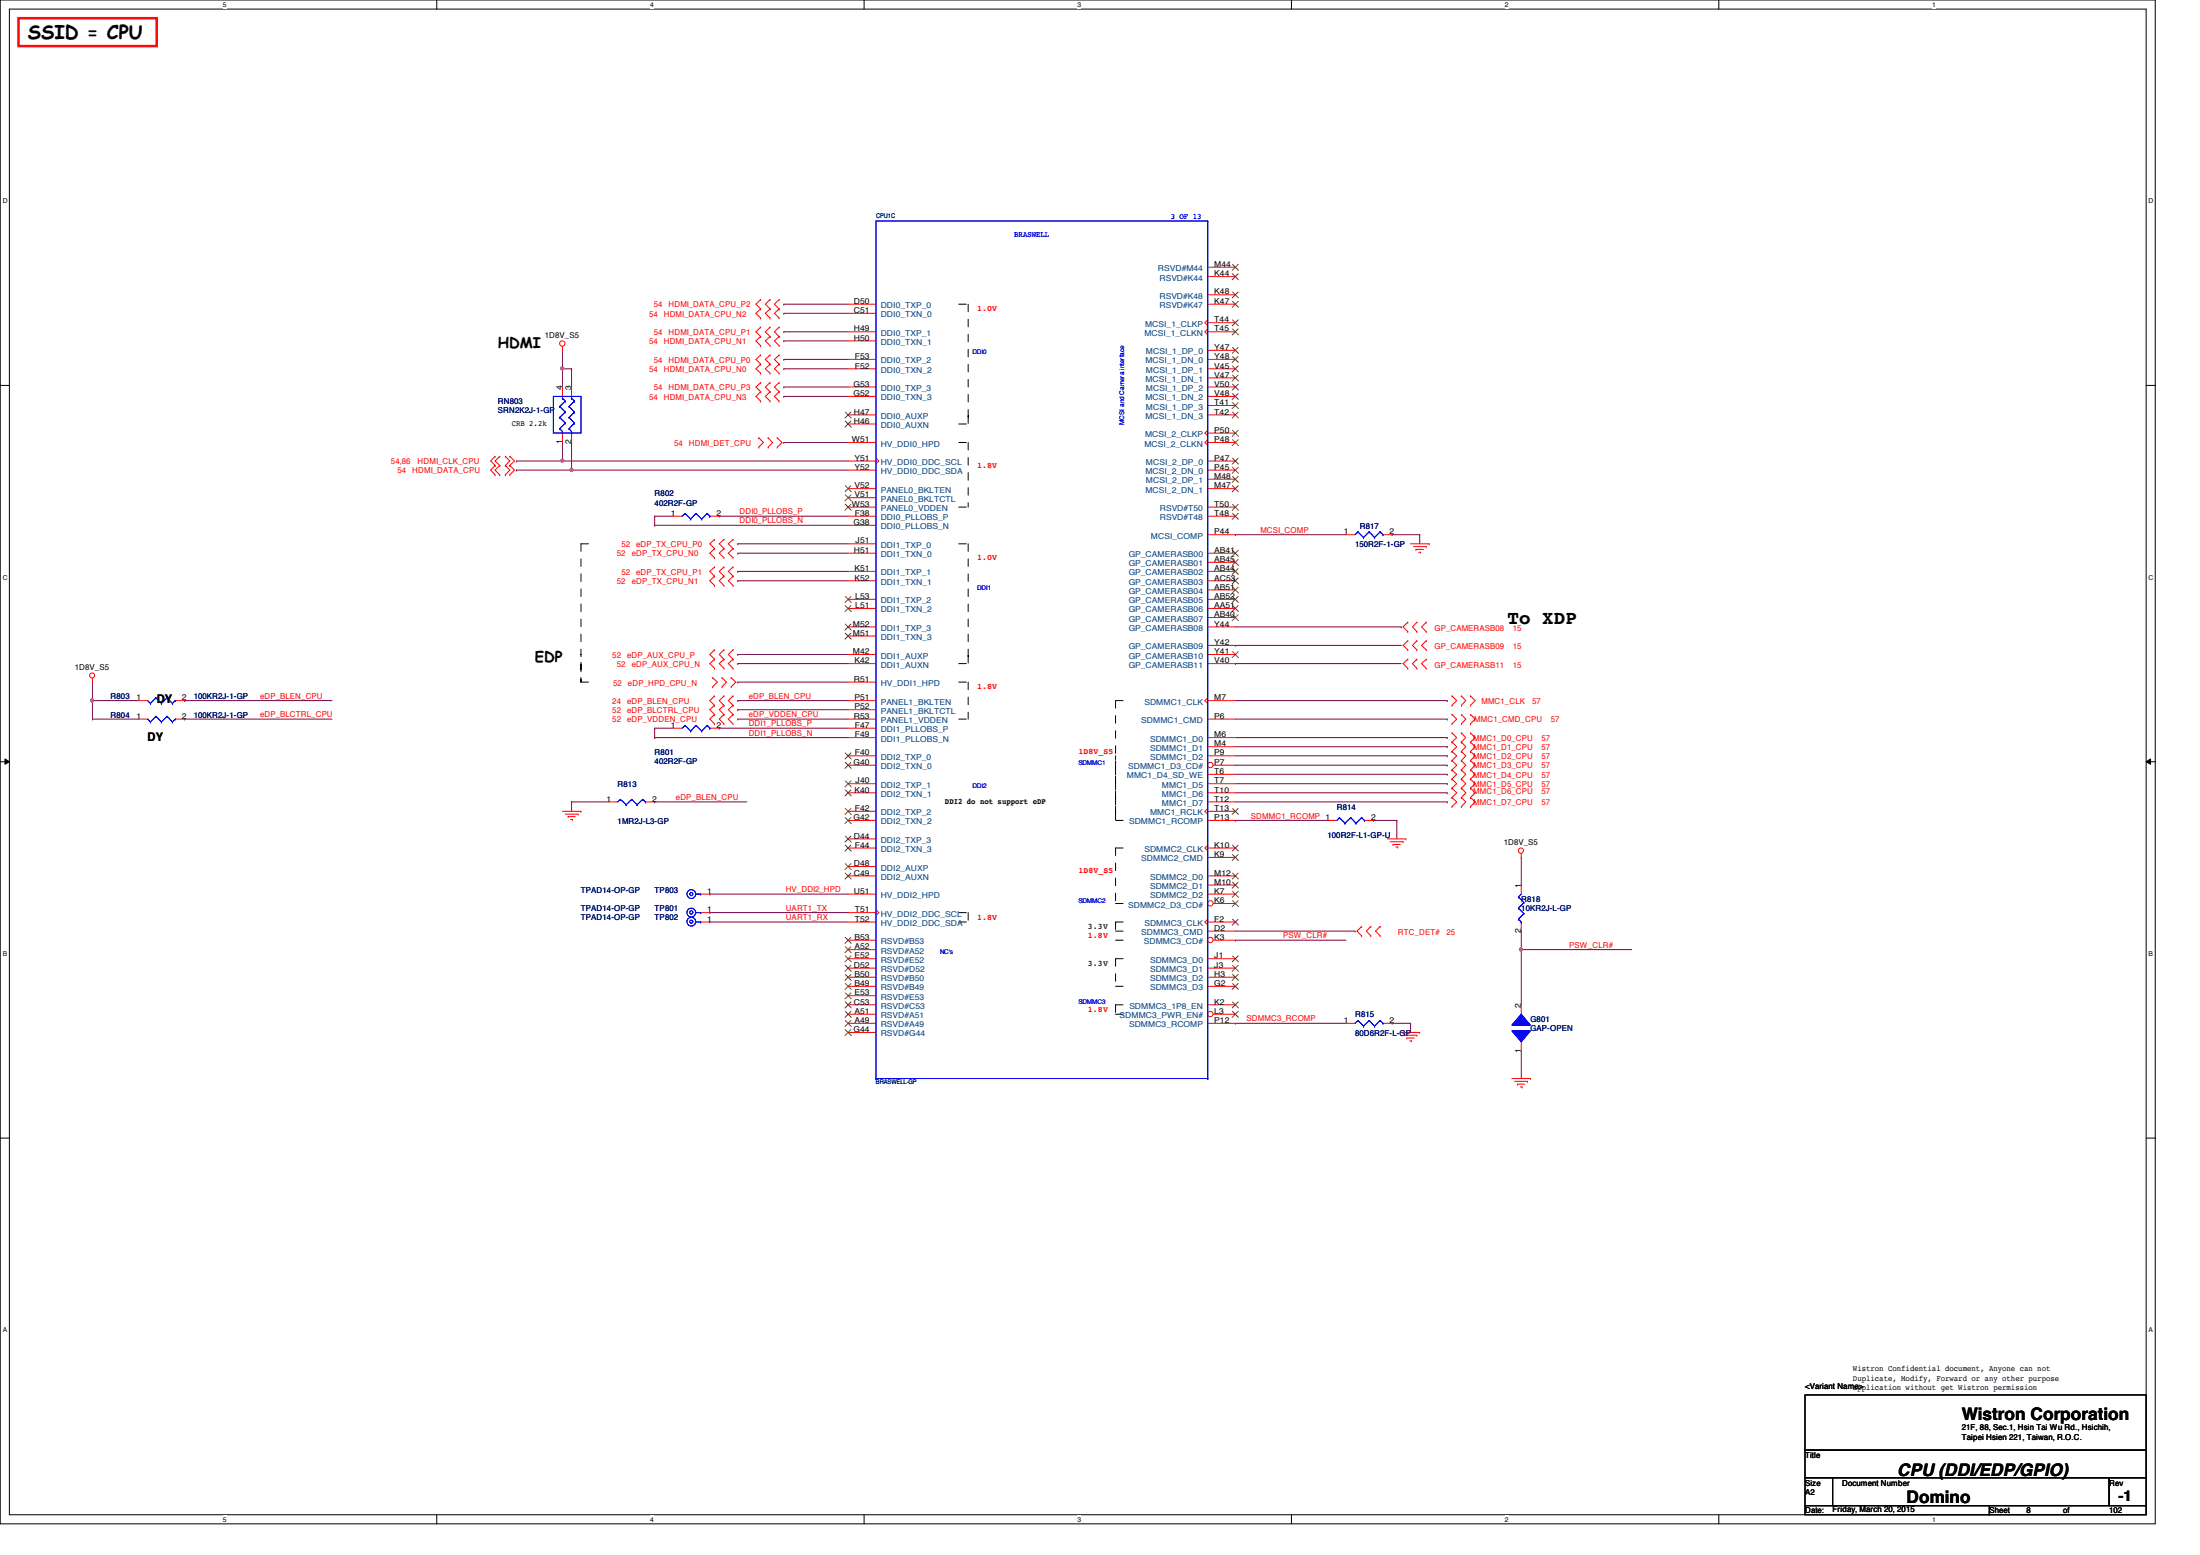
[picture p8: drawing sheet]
<svg xmlns="http://www.w3.org/2000/svg" width="297mm" height="210mm" viewBox="0 0 297 210" stroke-linecap="round" stroke-linejoin="round" font-family="sans-serif">
<path d="M0 0h291v205.7h-291zM1.3 1.2h288.5v203.3h-288.5z" fill="none" stroke="#000" stroke-width=".14"/>
<g fill="#fff">
<path d="M30.1 .1h.5v1h-.5z"/>
<path d="M30.1 204.6h.5v1h-.5z"/>
</g>
<path d="M59 0v1.2M59 204.5v1.2" fill="none" stroke="#000" stroke-width=".14"/>
<g fill="#fff">
<path d="M87.8 .1h.5v1h-.5z"/>
<path d="M87.8 204.6h.5v1h-.5z"/>
</g>
<path d="M116.7 0v1.2M116.7 204.5v1.2" fill="none" stroke="#000" stroke-width=".14"/>
<g fill="#fff">
<path d="M145.5 .1h.5v1h-.5z"/>
<path d="M145.5 204.6h.5v1h-.5z"/>
</g>
<path d="M174.4 0v1.2M174.4 204.5v1.2" fill="none" stroke="#000" stroke-width=".14"/>
<g fill="#fff">
<path d="M203.2 .1h.5v1h-.5z"/>
<path d="M203.2 204.6h.5v1h-.5z"/>
</g>
<path d="M232.1 0v1.2M232.1 204.5v1.2" fill="none" stroke="#000" stroke-width=".14"/>
<g fill="#fff">
<path d="M260.9 .1h.5v1h-.5z"/>
<path d="M260.9 204.6h.5v1h-.5z"/>
<path d="M.4 26.6h.6v1h-.6z"/>
<path d="M290.1 26.6h.6v1h-.6z"/>
<path d="M.4 77.4h.6v1h-.6z"/>
<path d="M290.1 77.4h.6v1h-.6z"/>
</g>
<path d="M0 52h1.3M289.8 52h1.2" fill="none" stroke="#000" stroke-width=".14"/>
<g fill="#fff">
<path d="M.4 128.2h.6v1h-.6z"/>
<path d="M290.1 128.2h.6v1h-.6z"/>
</g>
<path d="M0 102.8h1.3M.7 102.4l.6 .4-.6 .4zM289.8 102.8h1.2M289.8 102.8l.6-.4v.8z" fill="none" stroke="#000" stroke-width=".14"/>
<path d="M.7 102.4l.6 .4-.6 .4zM289.8 102.8l.6-.4v.8z" fill="#000"/>
<g fill="#fff">
<path d="M.4 179h.5v1h-.5z"/>
<path d="M290.1 179h.6v1h-.6z"/>
</g>
<path d="M0 153.6h1.3M289.8 153.6h1.2" fill="none" stroke="#000" stroke-width=".14"/>
<path d="M75.9 49.8h1.3M75.9 49.8h.1M75.9 49.8v2.4M105.8 44.8h.1M105.8 46h.1M105.8 59.7h.1M105.8 44.8h8.7M105.8 46h8.7M105.8 59.7h8.7" fill="none" stroke="#800040" stroke-width=".14"/>
<path d="M75.7 49.6h.4l.1 .1-.1 .2-.2 .1-.2-.1z" fill-rule="evenodd" fill="#f0f"/>
<path d="M75.7 49.6h.4l.1 .1-.1 .2-.2 .1-.2-.1z" fill="none" stroke="#f0f" stroke-width=".14"/>
<path d="M77.2 49.8h.1M77.2 49.8v2.4M77.2 63.5h37.3M77.2 63.5h.1" fill="none" stroke="#800040" stroke-width=".14"/>
<path d="M77 63.3h.3l.1 .1-.1 .2-.1 .1-.2-.1z" fill-rule="evenodd" fill="#f0f"/>
<path d="M77 63.3h.3l.1 .1-.1 .2-.1 .1-.2-.1z" fill="none" stroke="#f0f" stroke-width=".14"/>
<path d="M75.9 62.2h38.6M75.9 62.2h.1" fill="none" stroke="#800040" stroke-width=".14"/>
<path d="M75.7 62h.4l.1 .2-.1 .1-.2 .1-.2-.1z" fill-rule="evenodd" fill="#f0f"/>
<path d="M75.7 62h.4l.1 .2-.1 .1-.2 .1-.2-.1z" fill="none" stroke="#f0f" stroke-width=".14"/>
<g fill="none" stroke="#800040" stroke-width=".14">
<path d="M75.9 47.3h.1M75.9 59.7h.1M75.9 47.3v2.5M75.9 59.7v2.5h-6.2M77.2 59.7h.1M77.2 59.7v3.8h-7.5M105.8 48.5h.1M105.8 49.8h.1M105.8 41.1h.1M105.8 42.3h.1M105.8 52.2h.1M105.8 53.5h.1"/>
<path d="M105.8 48.5h8.7M105.8 49.8h8.7M105.8 41.1h8.7M105.8 42.3h8.7M105.8 52.2h8.7M105.8 53.5h8.7M69.7 62.2h.1M69.7 63.5h.1M88.4 69.7h2.5M88.4 69.7h.1M88.4 70.9h.1M88.4 69.7v1.2"/>
<path d="M88.4 70.9h26.1M97.1 69.7h.1M97.1 69.7h17.4M99.6 73.4h.1M99.6 74.7h.1M99.6 73.4h14.9M99.6 74.7h14.9M166.8 72.2h.1M166.8 72.2h14.9M188 72.2h3.7M188 72.2h.1M191.7 72.2h.1"/>
<path d="M191.7 72.2v1.2M12.5 94.6h6.2M12.5 94.6h.1M88.4 98.3h2.5M88.4 98.3h.1M88.4 99.6h.1M88.4 98.3v1.3M88.4 99.6h26.1M97.1 98.3h.1M97.1 98.3h17.4M99.6 92.1h.1M99.6 94.6h.1"/>
<path d="M99.6 97.1h.1M99.6 88.3h.1M99.6 89.6h.1M99.6 95.8h.1M99.6 92.1h14.9M99.6 94.6h14.9M99.6 97.1h14.9M99.6 88.3h14.9M99.6 89.6h14.9M99.6 95.8h14.9M77.2 108.2h.1M77.2 108.2v1.3"/>
<path d="M77.2 108.2h5M88.4 108.2h12.4M88.4 108.2h.1M166.8 110.7h12.4M166.8 110.7h.1M185.5 110.7h.1M185.5 110.7h3.1M188.6 110.7h.1M188.6 110.7v2.5M95.8 123.2h.1M95.8 124.5h.1M95.8 120.7h.1"/>
<path d="M95.8 123.2h18.7M95.8 124.5h18.7M95.8 120.7h18.7"/>
</g>
<path d="M12.3 94.4h.3l.1 .1-.1 .2-.2 .1-.1-.1z" fill-rule="evenodd" fill="#f0f"/>
<path d="M12.3 94.4h.3l.1 .1-.1 .2-.2 .1-.1-.1z" fill="none" stroke="#f0f" stroke-width=".14"/>
<g fill="none" stroke="#800040" stroke-width=".14">
<path d="M99.6 78.4h.1M99.6 77.1h.1M99.6 78.4h14.9M99.6 77.1h14.9M12.5 97.1h6.2M12.5 97.1h.1M12.5 92.1h.1M12.5 94.6h.1M12.5 92.1v5M24.9 94.6h.1M24.9 97.1h.1M24.9 94.6h19.9"/>
<path d="M24.9 97.1h19.9M166.8 87.1h.1M166.8 89.6h.1M166.8 94.6h28.6M166.8 97.1h28.6M166.8 99.6h28.6M166.8 84.6h22.4M166.8 87.1h22.4M166.8 89.6h22.4M189.2 84.6h.1M195.4 97.1h.1M195.4 99.6h.1"/>
<path d="M195.4 94.6h.1M166.8 100.8h28.6M166.8 102h28.6M166.8 103.3h28.6M166.8 104.5h28.6M166.8 105.8h28.6M166.8 107h28.6M166.8 108.2h28.6M195.4 100.8h.1M195.4 102h.1M195.4 103.3h.1M195.4 104.5h.1"/>
<path d="M195.4 105.8h.1M195.4 107h.1M195.4 108.2h.1M166.8 138.1h.1M166.8 138.1h14.9M188 138.1h2.5M188 138.1h.1M190.5 138.1h.1M190.5 138.1v1.3M205.4 128.2h14.9M205.4 128.2h.1M205.4 128.2v7.4"/>
</g>
<path d="M205.2 128h.3l.1 .1-.1 .2-.1 .1-.2-.1z" fill-rule="evenodd" fill="#f0f"/>
<path d="M205.2 128h.3l.1 .1-.1 .2-.1 .1-.2-.1z" fill="none" stroke="#f0f" stroke-width=".14"/>
<path d="M205.4 119.5h.1M205.4 115.7v3.8M166.8 126.9h.1M166.8 125.7h16.2M166.8 126.9h14.9M183 125.7h.1M205.4 128.2h.1M205.4 125.7v2.5M205.4 141.9h.1M205.4 141.9v3.7" fill="none" stroke="#800040" stroke-width=".14"/>
<g fill="none" stroke="#f00" stroke-width=".14">
<path d="M75.9 47.3h.1M75.9 46.8v.5M102.4 59.1h.1M102.4 59.1l.7 .6-.7 .7M102.7 45.4h.1M102.7 44.2h.1M102.7 46.7h.1M102.7 49.1h.1M102.7 47.9h.1M102.7 50.4h.1M102.7 41.7h.1M102.7 40.4h.1"/>
<path d="M102.7 42.9h.1M102.7 52.9h.1M102.7 51.6h.1M102.7 54.1h.1M102.7 41.7l-.6 .6 .6 .6M102.7 44.2l-.6 .6 .6 .6M102.7 45.4l-.6 .6 .6 .7M102.7 47.9l-.6 .6 .6 .6M102.7 49.1l-.6 .7 .6 .6M102.7 40.4l-.6 .7 .6 .6M102.7 51.6l-.6 .6 .6 .7M102.7 52.9l-.6 .6 .6 .6"/>
<path d="M103.7 59.1l.6 .6-.6 .7M103.7 59.1h.1M104 44.2l-.7 .6 .7 .6M104 45.4l-.7 .6 .7 .7M104 47.9l-.7 .6 .7 .6M104 49.1l-.7 .7 .7 .6M104 40.4l-.7 .7 .7 .6M104 41.7l-.7 .6 .7 .6M104 51.6l-.7 .6 .7 .7M104 52.9l-.7 .6 .7 .6M104 44.2h.1M104 45.4h.1"/>
<path d="M104 46.7h.1M104 47.9h.1M104 49.1h.1M104 50.4h.1M104 40.4h.1M104 41.7h.1M104 42.9h.1M104 51.6h.1M104 52.9h.1M104 54.1h.1M104.9 59.1l.7 .6-.7 .7M104.9 59.1h.1"/>
<path d="M105.2 45.4l-.6 .6 .6 .7M105.2 44.2l-.6 .6 .6 .6M105.2 47.9l-.6 .6 .6 .6M105.2 49.1l-.6 .7 .6 .6M105.2 41.7l-.6 .6 .6 .6M105.2 40.4l-.6 .7 .6 .6M105.2 51.6l-.6 .6 .6 .7M105.2 52.9l-.6 .6 .6 .6M105.2 45.4h.1M105.2 44.2h.1M105.2 46.7h.1M105.2 49.1h.1"/>
<path d="M105.2 47.9h.1M105.2 50.4h.1M105.2 41.7h.1M105.2 40.4h.1M105.2 42.9h.1M105.2 52.9h.1M105.2 51.6h.1M105.2 54.1h.1M66.8 64.1h.1M66.8 62.8h.1M66.8 61.6h.1M66.8 62.8l-.6 .7 .6 .6"/>
<path d="M66.8 61.6l-.6 .6 .6 .6M67.5 62.8l-.7 .7 .7 .6M67.5 61.6l-.7 .6 .7 .6M67.5 62.8h.1M67.5 64.1h.1M67.5 61.6h.1M68.2 62.8l.6 .7-.6 .6M68.2 61.6l.6 .6-.6 .6M68.2 64.1h.1M68.2 62.8h.1M68.2 61.6h.1M68.8 64.1h.1"/>
<path d="M68.8 62.8h.1M68.8 61.6h.1M68.8 62.8l.7 .7-.7 .6M68.8 61.6l.7 .6-.7 .6M96.5 74l-.7 .7 .7 .6M96.5 72.8l-.7 .6 .7 .6M96.5 76.5l-.7 .6 .7 .7M96.5 77.8l-.7 .6 .7 .6M96.5 75.3h.1M96.5 74h.1M96.5 72.8h.1M96.5 79h.1"/>
<path d="M96.5 77.8h.1M96.5 76.5h.1M97.7 74h.1M97.7 75.3h.1M97.7 72.8h.1M97.7 77.8h.1M97.7 79h.1M97.7 76.5h.1M97.7 74l-.6 .7 .6 .6M97.7 72.8l-.6 .6 .6 .6M97.7 77.8l-.6 .6 .6 .6M97.7 76.5l-.6 .6 .6 .7"/>
<path d="M99 75.3h.1M99 74h.1M99 72.8h.1M99 79h.1M99 77.8h.1M99 76.5h.1M99 74l-.7 .7 .7 .6M99 72.8l-.7 .6 .7 .6M99 77.8l-.7 .6 .7 .6M99 76.5l-.7 .6 .7 .7M102.4 60.4h.1M103.7 60.4h.1"/>
<path d="M104.9 60.4h.1M181.7 72.2h1.3M186.7 72.2h1.3M190.5 73.4h2.5M190.8 73.8h1.8M191.2 74.2h.1M191.2 74.2h1M191.6 74.5h.2M191.8 74.5h.1M192.6 73.8h.1M193 73.4h.1M12.5 92.1h.1"/>
<path d="M12.5 91.6v.5M18.7 97.1h1.2M23.7 97.1h1.2M96.2 91.5l.7 .6-.7 .6M96.2 92.7h.1M96.2 91.5h.1M96.5 89l-.7 .6 .7 .6M96.5 87.7l-.7 .6 .7 .7M96.5 96.4l-.7 .7 .7 .6M96.5 93.9l-.7 .7 .7 .6M96.5 95.2l-.7 .6 .7 .6M96.5 90.2h.1"/>
<path d="M96.5 89h.1M96.5 87.7h.1M96.5 95.2h.1M96.5 93.9h.1M96.5 96.4h.1M96.5 97.7h.1M97.5 91.5h.1M97.5 92.7h.1M97.5 91.5l.6 .6-.6 .6M97.7 89h.1M97.7 90.2h.1M97.7 87.7h.1"/>
<path d="M97.7 93.9h.1M97.7 95.2h.1M97.7 96.4h.1M97.7 97.7h.1M97.7 89l-.6 .6 .6 .6M97.7 87.7l-.6 .6 .6 .7M97.7 93.9l-.6 .7 .6 .6M97.7 95.2l-.6 .6 .6 .6M97.7 96.4l-.6 .7 .6 .6M98.7 91.5l.7 .6-.7 .6M98.7 92.7h.1M98.7 91.5h.1"/>
<path d="M99 90.2h.1M99 89h.1M99 87.7h.1M99 95.2h.1M99 93.9h.1M99 96.4h.1M99 97.7h.1M99 89l-.7 .6 .7 .6M99 87.7l-.7 .6 .7 .7M99 93.9l-.7 .7 .7 .6M99 96.4l-.7 .7 .7 .6M99 95.2l-.7 .6 .7 .6"/>
<path d="M190.1 86.5l-.7 .6 .7 .6M190.1 84l-.7 .6 .7 .7M190.1 89l-.7 .6 .7 .6M190.1 85.3h.1M190.1 84h.1M190.1 87.7h.1M190.1 86.5h.1M190.1 90.2h.1M190.1 89h.1M191.3 84h.1M191.3 85.3h.1M191.3 86.5h.1"/>
<path d="M191.3 87.7h.1M191.3 89h.1M191.3 90.2h.1M191.3 84l-.6 .6 .6 .7M191.3 86.5l-.6 .6 .6 .6M191.3 89l-.6 .6 .6 .6M192.6 85.3h.1M192.6 84h.1M192.6 87.7h.1M192.6 86.5h.1M192.6 90.2h.1M192.6 89h.1"/>
<path d="M192.6 84l-.7 .6 .7 .7M192.6 86.5l-.7 .6 .7 .6M192.6 89l-.7 .6 .7 .6M196 96.4l.7 .7-.7 .6M196 93.9l.7 .7-.7 .6M196 98.9l.7 .7-.7 .6M196 97.7h.1M196 96.4h.1M196 98.9h.1M196 95.2h.1M196 93.9h.1M197.3 96.4l.6 .7-.6 .6"/>
<path d="M197.3 98.9l.6 .7-.6 .6M197.3 93.9l.6 .7-.6 .6M197.3 96.4h.1M197.3 97.7h.1M197.3 98.9h.1M197.3 93.9h.1M197.3 95.2h.1M198.5 93.9l.7 .7-.7 .6M198.5 98.9l.7 .7-.7 .6M198.5 96.4l.7 .7-.7 .6M198.5 97.7h.1M198.5 96.4h.1"/>
<path d="M198.5 98.9h.1M198.5 95.2h.1M198.5 93.9h.1M75.9 109.5h2.5M76.3 109.9h1.8M76.7 110.2h1M76.7 110.2h.1M77 110.6h.3M77.3 110.6h.1M78.1 109.9h.1M78.4 109.5h.1M187.3 113.2h2.5"/>
<path d="M187.7 113.6h1.7M188.1 114h.1M188.1 114h1M188.5 114.3h.2M188.7 114.3h.1M189.4 113.6h.1M189.8 113.2h.1M196 100.2l.7 .6-.7 .6M196 102.7l.7 .6-.7 .6M196 101.4l.7 .6-.7 .7M196 103.9l.7 .6-.7 .7M196 106.4l.7 .6-.7 .7"/>
<path d="M196 105.2l.7 .6-.7 .6M196 107.7l.7 .5-.7 .7M196 101.4h.1M196 100.2h.1M196 102.7h.1M196 103.9h.1M196 105.2h.1M196 106.4h.1M196 107.7h.1M196 108.9h.1M197.3 100.2l.6 .6-.6 .6M197.3 101.4l.6 .6-.6 .7"/>
<path d="M197.3 102.7l.6 .6-.6 .6M197.3 103.9l.6 .6-.6 .7M197.3 105.2l.6 .6-.6 .6M197.3 106.4l.6 .6-.6 .7M197.3 107.7l.6 .5-.6 .7M197.3 100.2h.1M197.3 101.4h.1M197.3 102.7h.1M197.3 103.9h.1M197.3 105.2h.1M197.3 106.4h.1M197.3 107.7h.1"/>
<path d="M197.3 108.9h.1M198.5 102.7l.7 .6-.7 .6M198.5 100.2l.7 .6-.7 .6M198.5 101.4l.7 .6-.7 .7M198.5 105.2l.7 .6-.7 .6M198.5 103.9l.7 .6-.7 .7M198.5 106.4l.7 .6-.7 .7M198.5 107.7l.7 .5-.7 .7M198.5 101.4h.1M198.5 100.2h.1M198.5 102.7h.1M198.5 103.9h.1"/>
<path d="M198.5 105.2h.1M198.5 106.4h.1M198.5 107.7h.1M198.5 108.9h.1M205.4 115.7h.1M205.4 115.2v.5M205.4 119.5v1.2M183.9 126.3h.1M183.9 125.1h.1M183.9 125.1l-.7 .6 .7 .6M185.1 125.1h.1M185.1 126.3h.1"/>
<path d="M185.1 125.1l-.6 .6 .6 .6M186.3 125.1l-.6 .6 .6 .6M186.3 126.3h.1M186.3 125.1h.1M189.2 139.4h2.5M189.6 139.7h1.7M191.3 139.7h.1M191.7 139.4h.1M205.4 124.5v1.2M205.4 135.6v1.3M189.9 140.1h.1M189.9 140.1h1.1"/>
<path d="M190.3 140.5h.3M190.6 140.5h.1M204.1 145.6h2.5M204.5 146h1.7M204.9 146.3h1M204.9 146.3h.1M205.3 146.7h.2M205.4 140.6v1.3M205.5 146.7h.1M206.2 146h.1M206.6 145.6h.1"/>
<circle cx="75.9" cy="46.4" r=".37"/>
<circle cx="12.4" cy="91.2" r=".34"/>
<circle cx="205.3" cy="114.8" r=".35"/>
</g>
<path d="M150.6 113.2h.1M150.6 114.5h.1M151.8 113.2h.1M243.7 188.3h46.1v7.4h-46.1zM243.7 195.7h46.1v3.8h-46.1zM243.7 199.5h3.7v3.7h-3.7zM247.4 199.5h37.4v3.7h-37.4zM284.8 199.5h5v3.7h-5zM243.7 203.2h24.9v1.3h-24.9zM268.6 203.2h21.2v1.3h-21.2z" fill="none" stroke="#000" stroke-width=".14"/>
<path d="M2.5 2.5h18.7v3.7h-18.7z" fill="none" stroke="#f00" stroke-width=".34"/>
<g fill="none" stroke="#000" stroke-width=".14" stroke-dasharray="1 1 1 1 1 1 1 1">
<path d="M129.5 41.1h1.2M129.5 57.2h1.2M129.5 59.7h1.2M130.7 41.1v16.1v-1.2M130.7 59.7v8.8M78.4 73.4h1.3M78.4 73.4v18.7v-3.8M129.5 68.5h1.2M129.5 73.4h1.2M130.7 73.4v16.2v-1.3M78.4 92.1h1.3M129.5 89.6h1.2"/>
<path d="M129.5 92.1h1.2M129.5 97.1h1.2M130.7 92.1v5M150.6 94.6v16.1v-8.7M150.6 94.6h1.2M150.6 114.5h1.2M150.6 114.5v7.5M150.6 110.7h1.2M129.5 124.5h1.2M129.5 123.2h1.2M130.7 123.2v1.3M150.6 122h1.2"/>
<path d="M150.6 136.9h1.2M150.6 135.6h1.2M150.6 133.1h1.2M150.6 129.4h1.2M150.6 125.7h1.2M150.6 124.5h1.2M150.6 124.5v1.2M150.6 135.6v1.3M150.6 129.4v3.7M150.6 126.9h1.2"/>
</g>
<g fill="none" stroke="#00f" stroke-width=".14">
<path d="M183.3 71.8l-.3 .4M183.3 71.8h.1M183.3 71.8l.8 .8M184.1 72.6h.1M184.9 71.8l-.8 .8M184.9 71.8h.1M184.9 71.8l.7 .8M185.6 72.6h.1M186.3 71.8l-.7 .8M186.3 71.8h.1M186.3 71.8l.4 .4M186.7 72.2h.1"/>
<path d="M19.9 97.1l.4 .4M20.3 97.5h.1M21 96.7l-.7 .8M21 96.7h.1M21 96.7l.8 .8M21.8 97.5h.1M22.6 96.7h.1M22.6 96.7l.7 .8M22.6 96.7l-.8 .8M23.3 97.5h.1M23.7 97.1l-.4 .4M23.7 97.1h.1"/>
<path d="M205 121.1h.1M205 122.6h.1M205 124.1h.1M205 121.1l.7 .7M205 122.6l.7 .7M205 124.1l.4 .4M205.4 124.5h.1M205.4 120.7l-.4 .4M205.7 121.8h.1M205.7 123.3h.1M205.7 121.8l-.7 .8M205.7 123.3l-.7 .8"/>
</g>
<path d="M204.1 139.1h2.5l-1.2 1.5z" fill="#00f"/>
<path d="M204.1 139.1h2.5l-1.2 1.5z" fill="none" stroke="#00f" stroke-width=".14"/>
<path d="M205.4 136.9l1.2 1.5h-2.5z" fill="#00f"/>
<path d="M205.4 136.9l1.2 1.5h-2.5z" fill="none" stroke="#00f" stroke-width=".14"/>
<path d="M204.1 139.1h2.5l-1.2 1.5z" fill="#00f"/>
<path d="M204.1 139.1h2.5l-1.2 1.5z" fill="none" stroke="#00f" stroke-width=".14"/>
<path d="M205.4 136.9l1.2 1.5h-2.5z" fill="#00f"/>
<g fill="none" stroke="#00f" stroke-width=".14">
<path d="M92.5 69.3l-.4 .4M92.5 69.3h.1M92.5 69.3l.8 .8M93.3 70.1h.1M94 69.3l-.7 .8M94 69.3h.1M94 69.3l.7 .8M94.7 70.1h.1M95.5 69.3l-.8 .8M95.5 69.3h.1M95.5 69.3l.3 .4M95.8 69.7h.1"/>
<path d="M19.9 94.6l.4 .4M20.3 95h.1M21 94.2l-.7 .8M21 94.2h.1M21 94.2l.8 .8M21.8 95h.1M22.6 94.2h.1M22.6 94.2l.7 .8M22.6 94.2l-.8 .8M23.3 95h.1M23.7 94.6l-.4 .4M23.7 94.6h.1"/>
<path d="M83.8 107.9l-.4 .3M83.8 107.9h.1M83.8 107.9l.7 .7M84.5 108.6h.1M85.3 107.9l-.8 .7M85.3 107.9h.1M85.3 107.9l.7 .7M86 108.6h.1M86.8 107.9h.1M86.8 107.9l.4 .3M86.8 107.9l-.8 .7M87.2 108.2h.1"/>
<path d="M180.8 110.4h.1M180.8 110.4l.8 .7M180.8 110.4l-.3 .3M181.6 111.1h.1M182.4 110.4h.1M182.4 110.4l.7 .7M182.4 110.4l-.8 .7M183.1 111.1h.1M183.9 110.4l-.8 .7M183.9 110.4h.1M183.9 110.4l.3 .3M184.2 110.7h.1"/>
<path d="M93.2 124.3h.3l.1 .1-.1 .2h-.2h-.1zM93.2 120.5h.3l.1 .2-.1 .1-.2 .1-.1-.1zM94 124.5h.6M94 120.7h.6M94.6 124.5h.1M94.6 120.7h.1M183.3 137.8l-.3 .3M183.3 137.8h.1M183.3 137.8l.8 .7M184.1 138.5h.1M184.9 137.8l-.8 .7M184.9 137.8h.1"/>
<path d="M184.9 137.8l.7 .7M185.6 138.5h.1M186.3 137.8l-.7 .7M186.3 137.8h.1M186.3 137.8l.4 .3M186.7 138.1h.1M205.4 136.9l1.2 1.5h-2.5z"/>
<circle cx="93.3" cy="124.4" r=".59"/>
<circle cx="93.3" cy="120.7" r=".59"/>
</g>
<g fill="none" stroke="#f00" stroke-width=".14">
<path d="M163.1 37.3h3.7M163.1 39.8h3.7M114.5 42.3h3.8M114.5 41.1h3.8M114.5 49.8h3.8M114.5 48.5h3.8M114.5 53.5h3.8M114.5 52.2h3.8M114.5 57.2h3.8M114.5 56h3.8M114.5 44.8h3.8M114.5 46h3.8"/>
<path d="M163.1 41.1h3.7M90.9 69.7h1.2M95.8 69.7h1.3M114.5 69.7h3.8M114.5 74.7h3.8M114.5 70.9h3.8M114.5 73.4h3.8M163.1 74.7h3.7M163.1 77.1h3.7M163.1 75.9h3.7M163.1 79.6h3.7M163.1 78.4h3.7"/>
<path d="M18.7 94.6h1.2M23.7 94.6h1.2M114.5 98.3h3.8M114.5 99.6h3.8M163.1 82.1h3.7M163.1 83.4h3.7M163.1 80.9h3.7M82.2 108.2h1.2M87.2 108.2h1.2M114.5 110.7h3.8M114.5 118.2h3.8M114.5 113.2h3.8"/>
<path d="M114.5 117h3.8M114.5 102h3.8M114.5 109.5h3.8M114.5 114.5h3.8M114.5 103.3h3.8M114.5 105.8h3.8M163.1 114.5h3.7M163.1 114.1l-.4 .4 .4 .4M179.2 110.7h1.3M184.2 110.7h1.3M94.6 124.5h1.2M94.6 120.7h1.2"/>
<path d="M114.5 138.1h3.8M114.5 136.9h3.8M114.5 128.2h3.8M114.5 133.1h3.8M114.5 131.9h3.8M114.5 126.9h3.8M114.5 135.6h3.8M114.5 130.7h3.8M114.5 129.4h3.8M114.5 134.4h3.8M114.5 139.4h3.8M163.1 124.5h3.7"/>
<path d="M163.1 133.1h3.7M163.1 131.9h3.7M163.1 135.6h3.7M163.1 125.7h3.7M163.1 130.7h3.7M163.1 129.4h3.7M163.1 124.1l-.4 .4 .4 .3M181.7 138.1h1.3M186.7 138.1h1.3"/>
</g>
<g fill="none" stroke="#804000" stroke-width=".14">
<path d="M166.4 37l.8 .8M166.4 39.4l.8 .8M167.2 37l-.8 .8M167.2 39.4l-.8 .8M114.1 56.9l.8 .8M114.1 55.6l.8 .8M114.9 56.9l-.8 .8M114.9 55.6l-.8 .8M166.4 40.7l.8 .8M167.2 40.7l-.8 .8M166.4 74.3l.8 .8M166.4 76.8l.8 .8"/>
<path d="M166.4 75.5l.8 .8M166.4 79.2l.8 .9M166.4 78l.8 .8M167.2 75.5l-.8 .8M167.2 74.3l-.8 .8M167.2 76.8l-.8 .8M167.2 79.2l-.8 .9M167.2 78l-.8 .8M166.4 81.7l.8 .9M166.4 83l.8 .8M166.4 80.5l.8 .8M167.2 81.7l-.8 .9"/>
<path d="M167.2 83l-.8 .8M167.2 80.5l-.8 .8M114.1 117.9l.8 .8M114.1 112.9l.8 .8M114.1 116.6l.8 .8M114.1 101.6l.8 .8M114.1 109.1l.8 .8M114.1 114.1l.8 .8M114.1 102.9l.8 .8M114.1 110.4l.8 .8M114.1 105.4l.8 .8M114.9 117.9l-.8 .8"/>
<path d="M114.9 112.9l-.8 .8M114.9 116.6l-.8 .8M114.9 101.6l-.8 .8M114.9 109.1l-.8 .8M114.9 114.1l-.8 .8M114.9 102.9l-.8 .8M114.9 110.4l-.8 .8M114.9 105.4l-.8 .8M166.4 114.1l.8 .8M167.2 114.1l-.8 .8M114.1 137.8l.8 .8M114.1 136.5l.8 .8"/>
<path d="M114.1 127.8l.8 .8M114.1 132.8l.8 .8M114.1 131.5l.8 .8M114.1 126.5l.8 .8M114.1 135.3l.8 .8M114.1 130.3l.8 .8M114.1 129l.8 .8M114.1 134l.8 .8M114.1 139l.8 .8M114.9 137.8l-.8 .8M114.9 136.5l-.8 .8M114.9 127.8l-.8 .8"/>
<path d="M114.9 129l-.8 .8M114.9 131.5l-.8 .8M114.9 132.8l-.8 .8M114.9 126.5l-.8 .8M114.9 135.3l-.8 .8M114.9 130.3l-.8 .8M114.9 134l-.8 .8M114.9 139l-.8 .8M166.4 124.1l.8 .8M166.4 132.8l.8 .8M166.4 131.5l.8 .8M166.4 129l.8 .8"/>
<path d="M166.4 130.3l.8 .8M166.4 135.3l.8 .8M167.2 124.1l-.8 .8M167.2 132.8l-.8 .8M167.2 131.5l-.8 .8M167.2 129l-.8 .8M167.2 130.3l-.8 .8M167.2 135.3l-.8 .8"/>
</g>
<circle cx="163.4" cy="126.9" r=".37" fill="#fff"/>
<g fill="none" stroke="#f00" stroke-width=".14">
<path d="M114.5 77.1h3.8M114.5 78.4h3.8M114.5 89.6h3.8M114.5 107h3.8M163.8 126.9h3"/>
<circle cx="163.4" cy="126.9" r=".37"/>
</g>
<path d="M114.1 106.6l.8 .8M114.9 106.6l-.8 .8" fill="none" stroke="#804000" stroke-width=".14"/>
<circle cx="163.4" cy="121.9" r=".37" fill="#fff"/>
<g fill="none" stroke="#f00" stroke-width=".14">
<path d="M163.1 36.1h3.7M163.1 115.7h3.7M163.1 120.7h3.7M163.8 122h3"/>
<circle cx="163.4" cy="121.9" r=".37"/>
</g>
<path d="M166.4 35.7l.8 .8M167.2 35.7l-.8 .8M166.4 115.4l.8 .8M167.2 115.4l-.8 .8M166.4 121.6l.8 .8M166.4 120.3l.8 .8M167.2 121.6l-.8 .8M167.2 120.3l-.8 .8" fill="none" stroke="#804000" stroke-width=".14"/>
<circle cx="163.4" cy="136.9" r=".37" fill="#fff"/>
<g fill="none" stroke="#f00" stroke-width=".14">
<path d="M163.1 59.4l-.4 .3 .4 .4M163.1 59.7h3.7M163.1 58.1l-.4 .4 .4 .3M163.1 58.5h3.7M163.1 69.7h3.7M163.1 66h3.7M163.1 64.7h3.7M163.1 68.5h3.7M163.1 72.2h3.7M163.1 63.5h3.7M163.1 62.2h3.7M114.5 82.1h3.8"/>
<path d="M114.5 80.9h3.8M114.5 88.3h3.8M114.5 85.9h3.8M114.5 84.6h3.8M114.5 94.6h3.8M114.5 95.8h3.8M163.1 99.6h3.7M163.1 94.2l-.4 .4 .4 .4M163.1 94.6h3.7M163.1 97.1h3.7M163.1 119.5h3.7M163.1 118.2h3.7"/>
<path d="M163.1 100.8h3.7M163.1 110.7h3.7M163.1 138.1h3.7M163.8 136.9h3"/>
<circle cx="163.4" cy="136.9" r=".37"/>
</g>
<g fill="none" stroke="#804000" stroke-width=".14">
<path d="M166.4 59.4l.8 .8M166.4 58.1l.8 .8M167.2 59.4l-.8 .8M167.2 58.1l-.8 .8M166.4 69.3l.8 .8M166.4 65.6l.8 .8M166.4 64.3l.8 .8M166.4 68.1l.8 .8M166.4 63.1l.8 .8M166.4 61.8l.8 .9M167.2 69.3l-.8 .8M167.2 65.6l-.8 .8"/>
<path d="M167.2 64.3l-.8 .8M167.2 68.1l-.8 .8M167.2 63.1l-.8 .8M167.2 61.8l-.8 .9M114.1 81.7l.8 .9M114.1 80.5l.8 .8M114.1 85.5l.8 .8M114.1 84.2l.8 .8M114.9 81.7l-.8 .9M114.9 80.5l-.8 .8M114.9 85.5l-.8 .8M114.9 84.2l-.8 .8"/>
<path d="M166.4 119.1l.8 .8M166.4 117.9l.8 .8M167.2 119.1l-.8 .8M167.2 117.9l-.8 .8M166.4 136.5l.8 .8M167.2 136.5l-.8 .8"/>
</g>
<circle cx="163.4" cy="103.3" r=".37" fill="#fff"/>
<g fill="none" stroke="#f00" stroke-width=".14">
<path d="M75.9 52.2v1.3M75.9 58.5v1.2M77.2 52.2v1.3M77.2 58.5v1.2M114.5 59.7h3.8M163.1 54.7h3.7M163.1 56h3.7M163.1 43.2l-.4 .4 .4 .3M163.1 43.6h3.7M163.1 44.4l-.4 .4 .4 .4M163.1 44.8h3.7M163.1 49.8h3.7"/>
<path d="M163.1 51h3.7M163.1 53.5h3.7M163.1 52.2h3.7M163.1 47.3h3.7M163.1 48.5h3.7M114.5 67.2h3.8M114.5 66h3.8M114.5 68.5h3.8M114.5 62.2h3.8M114.5 63.5h3.8M118.3 61.8l.4 .4-.4 .4M90.9 98.3h1.2"/>
<path d="M95.8 98.3h1.3M114.5 92.1h3.8M114.5 97.1h3.8M163.1 89.6h3.7M163.1 88.3h3.7M163.1 87.1h3.7M163.1 84.6h3.7M163.1 102h3.7M163.1 107h3.7M163.1 108.2h3.7M163.1 109.1l-.4 .4 .4 .4M163.1 109.5h3.7"/>
<path d="M163.1 104.5h3.7M163.1 105.8h3.7M163.8 103.3h3M94.6 123.2h1.2M114.5 123.2h3.8M114.5 124.5h3.8M114.5 120.7h3.8M118.3 122.8l.4 .4-.4 .4"/>
<circle cx="163.4" cy="103.3" r=".37"/>
</g>
<g fill="none" stroke="#804000" stroke-width=".14">
<path d="M166.4 54.4l.8 .8M166.4 55.6l.8 .8M166.4 43.2l.8 .8M166.4 44.4l.8 .8M166.4 49.4l.8 .8M166.4 50.6l.8 .8M166.4 53.1l.8 .8M166.4 51.9l.8 .8M166.4 46.9l.8 .8M166.4 48.1l.8 .8M167.2 54.4l-.8 .8M167.2 55.6l-.8 .8"/>
<path d="M167.2 43.2l-.8 .8M167.2 44.4l-.8 .8M167.2 49.4l-.8 .8M167.2 50.6l-.8 .8M167.2 53.1l-.8 .8M167.2 51.9l-.8 .8M167.2 46.9l-.8 .8M167.2 48.1l-.8 .8M114.1 66.8l.8 .8M114.1 65.6l.8 .8M114.1 68.1l.8 .8M114.9 66.8l-.8 .8"/>
<path d="M114.9 65.6l-.8 .8M114.9 68.1l-.8 .8M166.4 88l.8 .8M167.2 88l-.8 .8M166.4 109.1l.8 .8M167.2 109.1l-.8 .8"/>
</g>
<g fill="none" stroke="#00f" stroke-width=".14">
<path d="M163.1 29.8h.1M163.1 29.8v115.8M163.1 29.8h-44.8v115.8M74.7 53.5h3.7v5h-3.7zM75.6 57.9h.1M75.6 56.3h.1M75.6 54.9h.1M75.6 57.9l.3 .4M75.6 56.3l.7 .8M75.6 54.9l.7 .7M75.9 58.3h.1M75.9 53.8h.1"/>
<path d="M75.9 53.5h.1M75.9 53.5v.3M75.9 58.3v.2M75.9 53.8l.4 .3M76.3 57.1l-.7 .8M76.3 55.6l-.7 .7M76.3 54.1l-.7 .8M76.3 57.1h.1M76.3 55.6h.1M76.3 54.1h.1M76.8 54.9h.1M76.8 56.3h.1"/>
<path d="M76.8 57.9h.1M76.8 54.9l.8 .7M76.8 56.3l.8 .8M76.8 57.9l.4 .4M77.2 53.8h.1M77.2 58.3h.1M77.2 58.5h.1M77.2 53.5v.3M77.2 58.3v.2M77.2 53.8l.4 .3M77.6 54.1h.1M77.6 55.6h.1"/>
<path d="M77.6 57.1h.1M77.6 54.1l-.8 .8M77.6 55.6l-.8 .7M77.6 57.1l-.8 .8M92.5 97.9l-.4 .4M92.5 97.9h.1M92.5 97.9l.8 .8M93.3 98.7h.1M94 97.9l-.7 .8M94 97.9h.1M94 97.9l.7 .8M94.7 98.7h.1"/>
<path d="M95.5 97.9l-.8 .8M95.5 97.9h.1M95.5 97.9l.3 .4M95.8 98.3h.1M93.2 123h.3l.1 .1-.1 .2-.2 .1-.1-.1zM94 123.2h.6M94.6 123.2h.1M118.3 145.6h.1M118.3 145.6h44.8M163.1 145.6h.1"/>
<circle cx="93.3" cy="123.2" r=".59"/>
</g>
<path d="M75.7 49.6h.4l.1 .1-.1 .2-.2 .1-.2-.1z" fill-rule="evenodd" fill="#f0f"/>
<path d="M75.7 49.6h.4l.1 .1-.1 .2-.2 .1-.2-.1z" fill="none" stroke="#f0f" stroke-width=".14"/>
<path d="M77 63.3h.3l.1 .1-.1 .2-.1 .1-.2-.1z" fill-rule="evenodd" fill="#f0f"/>
<path d="M77 63.3h.3l.1 .1-.1 .2-.1 .1-.2-.1z" fill="none" stroke="#f0f" stroke-width=".14"/>
<path d="M75.7 62h.4l.1 .2-.1 .1-.2 .1-.2-.1z" fill-rule="evenodd" fill="#f0f"/>
<path d="M75.7 62h.4l.1 .2-.1 .1-.2 .1-.2-.1z" fill="none" stroke="#f0f" stroke-width=".14"/>
<path d="M12.3 94.4h.3l.1 .1-.1 .2-.2 .1-.1-.1z" fill-rule="evenodd" fill="#f0f"/>
<path d="M12.3 94.4h.3l.1 .1-.1 .2-.2 .1-.1-.1z" fill="none" stroke="#f0f" stroke-width=".14"/>
<path d="M205.2 128h.3l.1 .1-.1 .2-.1 .1-.2-.1z" fill-rule="evenodd" fill="#f0f"/>
<path d="M205.2 128h.3l.1 .1-.1 .2-.1 .1-.2-.1z" fill="none" stroke="#f0f" stroke-width=".14"/>
<g font-size="2.6">
<text x="3.8" y="5.3">SSID = CPU</text>
<text x="203.5" y="84.2">To XDP</text>
</g>
<g font-size="2.3">
<text x="264.9" y="191.7">Wistron Corporation</text>
<text x="256.2" y="199.2">CPU (DDI/EDP/GPIO)</text>
<text x="257.4" y="202.9">Domino</text>
</g>
<g font-size="2">
<text x="67.2" y="47">HDMI</text>
<text x="72.2" y="89.3">EDP</text>
<text x="286" y="202.6">-1</text>
</g>
<g font-size="1.6">
<text x="21.2" y="94.9">DY</text>
<text x="19.9" y="100.1">DY</text>
</g>
<g font-size="1.1" fill="#00f">
<text x="158.1" y="29.5">3 OF 13</text>
<text x="136.9" y="32">BRASWELL</text>
</g>
<g font-size="1.1" fill="#f00">
<text x="88.3" y="41.5">54</text>
<text x="90.3" y="41.5">HDMI_DATA_CPU_P2</text>
<text x="132" y="42">1.0V</text>
<text x="87.6" y="46.5">54</text>
<text x="87.6" y="42.8">54</text>
<text x="88.3" y="45.2">54</text>
<text x="89.6" y="46.5">HDMI_DATA_CPU_N1</text>
<text x="89.6" y="42.8">HDMI_DATA_CPU_N2</text>
<text x="90.3" y="45.2">HDMI_DATA_CPU_P1</text>
<text x="87.6" y="50.2">54</text>
<text x="87.6" y="53.9">54</text>
<text x="88.3" y="49">54</text>
<text x="88.3" y="52.7">54</text>
<text x="89.6" y="50.2">HDMI_DATA_CPU_N0</text>
<text x="89.6" y="53.9">HDMI_DATA_CPU_N3</text>
<text x="90.3" y="49">HDMI_DATA_CPU_P0</text>
<text x="90.3" y="52.7">HDMI_DATA_CPU_P3</text>
<text x="52.8" y="62.7">54,86</text>
<text x="53.7" y="63.9">54</text>
<text x="55.7" y="63.9">HDMI_DATA_CPU</text>
<text x="56.4" y="62.7">HDMI_CLK_CPU</text>
<text x="91" y="60.2">54</text>
<text x="93" y="60.2">HDMI_DET_CPU</text>
<text x="132" y="63.2">1.8V</text>
<text x="99.9" y="69.4">DDI0_PLLOBS_P</text>
<text x="99.9" y="70.7">DDI0_PLLOBS_N</text>
<text x="170.2" y="71.9">MCSI_COMP</text>
<text x="83.3" y="75.1">52</text>
<text x="83.9" y="73.9">52</text>
<text x="83.9" y="77.6">52</text>
<text x="85.3" y="75.1">eDP_TX_CPU_N0</text>
<text x="85.9" y="73.9">eDP_TX_CPU_P0</text>
<text x="85.9" y="77.6">eDP_TX_CPU_P1</text>
<text x="132" y="75.6">1.0V</text>
<text x="83.3" y="78.8">52</text>
<text x="85.3" y="78.8">eDP_TX_CPU_N1</text>
<text x="82.7" y="88.8">52</text>
<text x="84.7" y="88.8">eDP_AUX_CPU_P</text>
<text x="193.7" y="85.2">GP_CAMERASB08</text>
<text x="193.7" y="87.7">GP_CAMERASB09</text>
<text x="204.3" y="85.2">15</text>
<text x="204.3" y="87.7">15</text>
<text x="35.1" y="94.3">eDP_BLEN_CPU</text>
<text x="82.7" y="95">24</text>
<text x="82.8" y="92.5">52</text>
<text x="83.3" y="90">52</text>
<text x="84.7" y="95">eDP_BLEN_CPU</text>
<text x="84.8" y="92.5">eDP_HPD_CPU_N</text>
<text x="85.3" y="90">eDP_AUX_CPU_N</text>
<text x="101.1" y="94.3">eDP_BLEN_CPU</text>
<text x="132" y="93">1.8V</text>
<text x="193.7" y="90.2">GP_CAMERASB11</text>
<text x="200" y="95">MMC1_CLK</text>
<text x="204.3" y="90.2">15</text>
<text x="206.9" y="95">57</text>
<text x="35.1" y="96.8">eDP_BLCTRL_CPU</text>
<text x="82.7" y="96.3">52</text>
<text x="82.7" y="97.5">52</text>
<text x="84.7" y="96.3">eDP_BLCTRL_CPU</text>
<text x="84.7" y="97.5">eDP_VDDEN_CPU</text>
<text x="101.1" y="96.8">eDP_VDDEN_CPU</text>
<text x="101.1" y="99.3">DDI1_PLLOBS_N</text>
<text x="101.1" y="98">DDI1_PLLOBS_P</text>
<text x="145.6" y="101.7">1D8V_S5</text>
<text x="198.9" y="101.2">MMC1_D1_CPU</text>
<text x="198.9" y="100">MMC1_D0_CPU</text>
<text x="199" y="97.5">MMC1_CMD_CPU</text>
<text x="208.1" y="101.2">57</text>
<text x="208.1" y="100">57</text>
<text x="209.4" y="97.5">57</text>
<text x="91.3" y="108">eDP_BLEN_CPU</text>
<text x="198.9" y="102.5">MMC1_D2_CPU</text>
<text x="198.9" y="103.7">MMC1_D3_CPU</text>
<text x="198.9" y="105">MMC1_D4_CPU</text>
<text x="198.9" y="106.2">MMC1_D5_CPU</text>
<text x="198.9" y="107.2">MMC1_D6_CPU</text>
<text x="208.1" y="102.5">57</text>
<text x="208.1" y="103.7">57</text>
<text x="208.1" y="105">57</text>
<text x="208.1" y="106.2">57</text>
<text x="208.1" y="107.2">57</text>
<text x="168.9" y="110.5">SDMMC1_RCOMP 1</text>
<text x="198.9" y="108.7">MMC1_D7_CPU</text>
<text x="208.1" y="108.7">57</text>
<text x="145.6" y="117.9">1D8V_S5</text>
<text x="106.1" y="122.9">UART1_TX</text>
<text x="106.1" y="124.2">UART1_RX</text>
<text x="106.1" y="120.4">HV_DDI2_HPD</text>
<text x="132" y="124.1">1.8V</text>
<text x="146.9" y="126.6">1.8V</text>
<text x="173.3" y="126.7">PSW_CLR#</text>
<text x="188.7" y="126.2">RTC_DET#</text>
<text x="195.3" y="126.2">25</text>
<text x="211.9" y="127.9">PSW_CLR#</text>
<text x="146.9" y="136.6">1.8V</text>
<text x="168.3" y="137.9">SDMMC3_RCOMP</text>
</g>
<g font-size="1.1">
<text x="115.3" y="41">D50</text>
<text x="164" y="37.3">K44</text>
<text x="164" y="41">K47</text>
<text x="164" y="39.8">K48</text>
<text x="164" y="36">M44</text>
<text x="73.6" y="45.6">1D8V_S5</text>
<text x="115.3" y="42.2">C51</text>
<text x="115.3" y="44.7">H49</text>
<text x="115.3" y="46">H50</text>
<text x="164" y="44.7">T45</text>
<text x="164" y="43.5">T44</text>
<text x="164" y="47.2">Y47</text>
<text x="75.9" y="52.6" transform="rotate(-90 75.9 52.6)">4</text>
<text x="77.1" y="52.6" transform="rotate(-90 77.1 52.6)">3</text>
<text x="115.2" y="53.5">G52</text>
<text x="115.2" y="52.2">G53</text>
<text x="115.4" y="49.7">F52</text>
<text x="115.4" y="48.5">F53</text>
<text x="164" y="49.7">V45</text>
<text x="164" y="51">V47</text>
<text x="164" y="53.5">V48</text>
<text x="164" y="52.2">V50</text>
<text x="164" y="48.5">Y48</text>
<text x="69.1" y="57.5">CRB 2.2k</text>
<text x="75.9" y="60" transform="rotate(-90 75.9 60)">1</text>
<text x="77.1" y="60" transform="rotate(-90 77.1 60)">2</text>
<text x="115" y="59.7">W51</text>
<text x="115.3" y="57.2">H46</text>
<text x="115.3" y="56">H47</text>
<text x="164" y="59.7">P48</text>
<text x="164" y="58.4">P50</text>
<text x="164" y="54.7">T41</text>
<text x="164" y="56">T42</text>
<text x="115.4" y="65.9">V52</text>
<text x="115.4" y="62.2">Y51</text>
<text x="115.4" y="63.4">Y52</text>
<text x="164" y="65.9">M47</text>
<text x="164" y="64.6">M48</text>
<text x="164" y="63.4">P45</text>
<text x="164" y="62.2">P47</text>
<text x="90.6" y="69.6">1</text>
<text x="96.7" y="69.6">2</text>
<text x="115" y="68.4">W53</text>
<text x="115.2" y="70.9">G38</text>
<text x="115.4" y="67.1">V51</text>
<text x="115.4" y="69.6">F38</text>
<text x="164" y="69.6">T48</text>
<text x="164" y="68.4">T50</text>
<text x="115.3" y="74.6">H51</text>
<text x="115.4" y="77.1">K51</text>
<text x="115.5" y="73.4">J51</text>
<text x="164" y="72.1">P44</text>
<text x="164" y="74.6">AB41</text>
<text x="164" y="77.1">AB44</text>
<text x="164" y="75.9">AB45</text>
<text x="181.4" y="72.1">1</text>
<text x="187.6" y="72.1">2</text>
<text x="115.4" y="78.4">K52</text>
<text x="115.5" y="82.1">L51</text>
<text x="115.5" y="80.9">L53</text>
<text x="164" y="82.1">AA51</text>
<text x="164" y="83.3">AB40</text>
<text x="164" y="79.6">AB51</text>
<text x="164" y="80.9">AB52</text>
<text x="164" y="78.4">AC53</text>
<text x="115.1" y="88.3">M42</text>
<text x="115.1" y="85.8">M51</text>
<text x="115.1" y="84.6">M52</text>
<text x="115.4" y="89.5">K42</text>
<text x="164" y="89.5">V40</text>
<text x="164" y="88.3">Y41</text>
<text x="164" y="87.1">Y42</text>
<text x="164" y="84.6">Y44</text>
<text x="10.1" y="90.4">1D8V_S5</text>
<text x="18.4" y="94.5">1</text>
<text x="24.6" y="94.5">2</text>
<text x="115.3" y="92">R51</text>
<text x="115.4" y="94.5">P51</text>
<text x="115.4" y="95.8">P52</text>
<text x="164" y="94.5">M7</text>
<text x="18.4" y="97">1</text>
<text x="24.6" y="97">2</text>
<text x="90.6" y="98.3">1</text>
<text x="96.7" y="98.3">2</text>
<text x="115.3" y="97">R53</text>
<text x="115.4" y="102">F40</text>
<text x="115.4" y="98.3">F47</text>
<text x="115.4" y="99.5">F49</text>
<text x="164" y="100.8">M4</text>
<text x="164" y="99.5">M6</text>
<text x="164" y="97">P6</text>
<text x="164" y="102">P9</text>
<text x="115.2" y="103.3">G40</text>
<text x="115.4" y="107">K40</text>
<text x="115.5" y="105.7">J40</text>
<text x="164" y="103.3">P7</text>
<text x="164" y="104.5">T6</text>
<text x="164" y="107">T10</text>
<text x="164" y="105.7">T7</text>
<text x="81.9" y="108.2">1</text>
<text x="88.1" y="108.2">2</text>
<text x="115.2" y="110.7">G42</text>
<text x="115.3" y="113.2">D44</text>
<text x="115.4" y="109.5">F42</text>
<text x="127.6" y="108.6">DDI2 do not support eDP</text>
<text x="164" y="109.5">T13</text>
<text x="164" y="110.7">P13</text>
<text x="164" y="108.2">T12</text>
<text x="185.1" y="110.7">2</text>
<text x="115.3" y="118.2">C49</text>
<text x="115.3" y="116.9">D48</text>
<text x="115.4" y="114.4">F44</text>
<text x="164" y="114.4">K10</text>
<text x="164" y="115.7">K9</text>
<text x="164" y="119.4">M10</text>
<text x="164" y="118.2">M12</text>
<text x="203" y="114">1D8V_S5</text>
<text x="205.4" y="119.8" transform="rotate(-90 205.4 119.8)">1</text>
<text x="95.5" y="124.4">1</text>
<text x="95.5" y="120.6">1</text>
<text x="95.5" y="123.1">1</text>
<text x="115.3" y="120.6">U51</text>
<text x="115.4" y="123.1">T51</text>
<text x="115.4" y="124.4">T52</text>
<text x="164" y="125.6">D2</text>
<text x="164" y="124.4">F2</text>
<text x="164" y="121.9">K6</text>
<text x="164" y="120.6">K7</text>
<text x="205.4" y="126" transform="rotate(-90 205.4 126)">2</text>
<text x="115.3" y="130.6">D52</text>
<text x="115.4" y="128.1">A52</text>
<text x="115.4" y="131.9">B50</text>
<text x="115.4" y="126.9">B53</text>
<text x="115.4" y="129.4">E52</text>
<text x="164" y="131.9">H3</text>
<text x="164" y="129.4">J1</text>
<text x="164" y="130.6">J3</text>
<text x="164" y="126.9">K3</text>
<text x="115.3" y="135.6">C53</text>
<text x="115.4" y="136.9">A51</text>
<text x="115.4" y="133.1">B49</text>
<text x="115.4" y="134.4">E53</text>
<text x="164" y="133.1">G2</text>
<text x="164" y="135.6">K2</text>
<text x="164" y="136.9">L3</text>
<text x="205.4" y="136" transform="rotate(-90 205.4 136)">2</text>
<text x="115.2" y="139.3">G44</text>
<text x="115.4" y="138.1">A49</text>
<text x="164" y="138.1">P12</text>
<text x="181.4" y="138.1">1</text>
<text x="187.6" y="138.1">2</text>
<text x="205.4" y="142.2" transform="rotate(-90 205.4 142.2)">1</text>
<text x="250.2" y="185.1">Wistron Confidential document, Anyone can not</text>
<text x="243.7" y="187.5">&lt;Variant Name&gt;</text>
<text x="250.2" y="186.4">Duplicate, Modify, Forward or any other purpose</text>
<text x="250.2" y="187.6">application without get Wistron permission</text>
<text x="243.7" y="196.8">Title</text>
<text x="264.9" y="193.1">21F, 88, Sec.1, Hsin Tai Wu Rd., Hsichih,</text>
<text x="264.9" y="194.4">Taipei Hsien 221, Taiwan, R.O.C.</text>
<text x="243.7" y="201.8">A2</text>
<text x="243.7" y="200.5">Size</text>
<text x="248.7" y="200.5">Document Number</text>
<text x="284.8" y="200.5">Rev</text>
<text x="243.7" y="204.3">Date:</text>
<text x="247.4" y="204">Friday, March 20, 2015</text>
<text x="268.6" y="204.3">Sheet</text>
<text x="273.6" y="204.3">8</text>
<text x="278.6" y="204.3">of</text>
<text x="284.8" y="204.3">102</text>
</g>
<g font-size="1.1" fill="#004080">
<text x="118.9" y="41.6">DDI0_TXP_0</text>
<text x="156.3" y="36.6">RSVD#M44</text>
<text x="156.5" y="37.9">RSVD#K44</text>
<text x="156.5" y="41.6">RSVD#K47</text>
<text x="156.5" y="40.3">RSVD#K48</text>
<text x="118.9" y="42.8">DDI0_TXN_0</text>
<text x="118.9" y="45.3">DDI0_TXP_1</text>
<text x="118.9" y="46.6">DDI0_TXN_1</text>
<text x="154.5" y="45.3">MCSI_1_CLKN</text>
<text x="154.6" y="44.1">MCSI_1_CLKP</text>
<text x="154.7" y="47.8">MCSI_1_DP_0</text>
<text x="118.9" y="50.3">DDI0_TXN_2</text>
<text x="118.9" y="49.1">DDI0_TXP_2</text>
<text x="118.9" y="52.8">DDI0_TXP_3</text>
<text x="154.6" y="51.6">MCSI_1_DN_1</text>
<text x="154.6" y="49.1">MCSI_1_DN_0</text>
<text x="154.7" y="50.3">MCSI_1_DP_1</text>
<text x="154.7" y="52.8">MCSI_1_DP_2</text>
<text x="118.9" y="54.1">DDI0_TXN_3</text>
<text x="118.9" y="57.8">DDI0_AUXN</text>
<text x="118.9" y="56.6">DDI0_AUXP</text>
<text x="154.6" y="59">MCSI_2_CLKP</text>
<text x="154.6" y="56.6">MCSI_1_DN_3</text>
<text x="154.6" y="54.1">MCSI_1_DN_2</text>
<text x="154.7" y="55.3">MCSI_1_DP_3</text>
<text x="118.9" y="60.3">HV_DDI0_HPD</text>
<text x="118.9" y="62.8">HV_DDI0_DDC_SCL</text>
<text x="118.9" y="64">HV_DDI0_DDC_SDA</text>
<text x="154.5" y="60.3">MCSI_2_CLKN</text>
<text x="154.6" y="64">MCSI_2_DN_0</text>
<text x="154.7" y="65.2">MCSI_2_DP_1</text>
<text x="154.7" y="62.8">MCSI_2_DP_0</text>
<text x="118.9" y="70.2">DDI0_PLLOBS_P</text>
<text x="118.9" y="71.5">DDI0_PLLOBS_N</text>
<text x="118.9" y="67.7">PANEL0_BKLTCTL</text>
<text x="118.9" y="66.5">PANEL0_BKLTEN</text>
<text x="118.9" y="69">PANEL0_VDDEN</text>
<text x="154.6" y="66.5">MCSI_2_DN_1</text>
<text x="156.6" y="70.2">RSVD#T48</text>
<text x="156.6" y="69">RSVD#T50</text>
<text x="118.9" y="75.2">DDI1_TXN_0</text>
<text x="118.9" y="74">DDI1_TXP_0</text>
<text x="118.9" y="77.7">DDI1_TXP_1</text>
<text x="152.4" y="75.2">GP_CAMERASB00</text>
<text x="152.4" y="77.7">GP_CAMERASB02</text>
<text x="152.4" y="76.5">GP_CAMERASB01</text>
<text x="155.4" y="72.7">MCSI_COMP</text>
<text x="118.9" y="79">DDI1_TXN_1</text>
<text x="118.9" y="82.7">DDI1_TXN_2</text>
<text x="118.9" y="81.4">DDI1_TXP_2</text>
<text x="152.4" y="82.7">GP_CAMERASB06</text>
<text x="152.4" y="83.9">GP_CAMERASB07</text>
<text x="152.4" y="80.2">GP_CAMERASB04</text>
<text x="152.4" y="81.4">GP_CAMERASB05</text>
<text x="152.4" y="79">GP_CAMERASB03</text>
<text x="118.9" y="88.9">DDI1_AUXP</text>
<text x="118.9" y="86.4">DDI1_TXN_3</text>
<text x="118.9" y="85.2">DDI1_TXP_3</text>
<text x="152.4" y="88.9">GP_CAMERASB10</text>
<text x="152.4" y="87.7">GP_CAMERASB09</text>
<text x="152.4" y="85.2">GP_CAMERASB08</text>
<text x="118.9" y="90.1">DDI1_AUXN</text>
<text x="118.9" y="95.1">PANEL1_BKLTEN</text>
<text x="118.9" y="92.6">HV_DDI1_HPD</text>
<text x="152.4" y="90.1">GP_CAMERASB11</text>
<text x="154.5" y="95.1">SDMMC1_CLK</text>
<text x="118.9" y="98.8">DDI1_PLLOBS_P</text>
<text x="118.9" y="100.1">DDI1_PLLOBS_N</text>
<text x="118.9" y="96.4">PANEL1_BKLTCTL</text>
<text x="118.9" y="97.6">PANEL1_VDDEN</text>
<text x="154.1" y="97.6">SDMMC1_CMD</text>
<text x="155.3" y="101.3">SDMMC1_D1</text>
<text x="155.3" y="100.1">SDMMC1_D0</text>
<text x="118.9" y="102.6">DDI2_TXP_0</text>
<text x="118.9" y="103.8">DDI2_TXN_0</text>
<text x="118.9" y="106.3">DDI2_TXP_1</text>
<text x="118.9" y="107.6">DDI2_TXN_1</text>
<text x="152.1" y="105.1">MMC1_D4_SD_WE</text>
<text x="152.3" y="103.8">SDMMC1_D3_CD#</text>
<text x="155.3" y="102.6">SDMMC1_D2</text>
<text x="156.9" y="107.6">MMC1_D6</text>
<text x="156.9" y="106.3">MMC1_D5</text>
<text x="118.9" y="113.8">DDI2_TXP_3</text>
<text x="118.9" y="110.1">DDI2_TXP_2</text>
<text x="118.9" y="111.3">DDI2_TXN_2</text>
<text x="152.4" y="111.3">SDMMC1_RCOMP</text>
<text x="155.3" y="110.1">MMC1_RCLK</text>
<text x="156.9" y="108.8">MMC1_D7</text>
<text x="118.9" y="118.8">DDI2_AUXN</text>
<text x="118.9" y="117.5">DDI2_AUXP</text>
<text x="118.9" y="115">DDI2_TXN_3</text>
<text x="154.1" y="116.3">SDMMC2_CMD</text>
<text x="154.5" y="115">SDMMC2_CLK</text>
<text x="155.3" y="118.8">SDMMC2_D0</text>
<text x="118.9" y="123.7">HV_DDI2_DDC_SCL</text>
<text x="118.9" y="125">HV_DDI2_DDC_SDA</text>
<text x="118.9" y="121.2">HV_DDI2_HPD</text>
<text x="152.3" y="122.5">SDMMC2_D3_CD#</text>
<text x="154.5" y="125">SDMMC3_CLK</text>
<text x="155.3" y="121.2">SDMMC2_D2</text>
<text x="155.3" y="120">SDMMC2_D1</text>
<text x="118.9" y="128.7">RSVD#A52</text>
<text x="118.9" y="127.5">RSVD#B53</text>
<text x="118.9" y="131.2">RSVD#D52</text>
<text x="118.9" y="130">RSVD#E52</text>
<text x="154.1" y="126.2">SDMMC3_CMD</text>
<text x="154.4" y="127.5">SDMMC3_CD#</text>
<text x="155.3" y="130">SDMMC3_D0</text>
<text x="155.3" y="131.2">SDMMC3_D1</text>
<text x="118.9" y="137.5">RSVD#A51</text>
<text x="118.9" y="133.7">RSVD#B49</text>
<text x="118.9" y="132.5">RSVD#B50</text>
<text x="118.9" y="136.2">RSVD#C53</text>
<text x="118.9" y="135">RSVD#E53</text>
<text x="151.2" y="137.5">SDMMC3_PWR_EN#</text>
<text x="152.5" y="136.2">SDMMC3_1P8_EN</text>
<text x="155.3" y="133.7">SDMMC3_D3</text>
<text x="155.3" y="132.5">SDMMC3_D2</text>
<text x="118.9" y="138.7">RSVD#A49</text>
<text x="118.9" y="139.9">RSVD#G44</text>
<text x="152.4" y="138.7">SDMMC3_RCOMP</text>
</g>
<g font-size="1.1" fill="#000080">
<text x="67.2" y="54.6">RN803</text>
<text x="67.2" y="55.8">SRN2K2J-1-GP</text>
<text x="88.4" y="67">R802</text>
<text x="88.4" y="68.2">402R2F-GP</text>
<text x="183.6" y="71.4">R817</text>
<text x="183" y="73.9">150R2F-1-GP</text>
<text x="14.9" y="94.4">R803</text>
<text x="26.2" y="94.4">100KR2J-1-GP</text>
<text x="14.9" y="96.9">R804</text>
<text x="26.2" y="96.9">100KR2J-1-GP</text>
<text x="88.4" y="101.9">R801</text>
<text x="83.4" y="106.2">R813</text>
<text x="88.4" y="103.1">402R2F-GP</text>
<text x="83.4" y="111.3">1MR2J-L3-GP</text>
<text x="179.2" y="113.1">100R2F-L1-GP-U</text>
<text x="180.5" y="109.3">R814</text>
<text x="78.4" y="124.2">TPAD14-OP-GP</text>
<text x="78.4" y="120.5">TPAD14-OP-GP</text>
<text x="78.4" y="123">TPAD14-OP-GP</text>
<text x="88.4" y="124.2">TP802</text>
<text x="88.4" y="120.5">TP803</text>
<text x="88.4" y="123">TP801</text>
<text x="205.4" y="121.8">R818</text>
<text x="205.4" y="123">10KR2J-L-GP</text>
<text x="183" y="137.3">R815</text>
<text x="206.6" y="138">G801</text>
<text x="183" y="139.8">80D6R2F-L-GP</text>
<text x="206.6" y="139.2">GAP-OPEN</text>
</g>
<g font-size="1.1" fill="#008000">
<text x="146.9" y="125.4">3.3V</text>
<text x="146.9" y="130.3">3.3V</text>
</g>
<g font-size=".9">
<text x="30.1" y=".9">5</text>
<text x="87.8" y=".9">4</text>
<text x="145.5" y=".9">3</text>
<text x="203.2" y=".9">2</text>
<text x="260.9" y=".9">1</text>
<text x=".4" y="27.4">D</text>
<text x="290.1" y="27.4">D</text>
<text x=".4" y="78.2">C</text>
<text x="290.1" y="78.2">C</text>
<text x=".4" y="129">B</text>
<text x="290.1" y="129">B</text>
<text x=".4" y="179.8">A</text>
<text x="290.1" y="179.8">A</text>
<text x="30.1" y="205.4">5</text>
<text x="87.8" y="205.4">4</text>
<text x="145.5" y="205.4">3</text>
<text x="203.2" y="205.4">2</text>
<text x="260.9" y="205.4">1</text>
</g>
<g font-size=".9" fill="#000080">
<text x="118.3" y="29.4">CPU1C</text>
<text x="118.3" y="146.4">BRASWELL-GP</text>
</g>
<g font-size=".9" fill="#00f">
<text x="131.3" y="47.8">DDI0</text>
<text x="151.8" y="57.4" transform="rotate(-90 151.8 57.4)">MCSI and Camera interface</text>
<text x="131.9" y="79.6">DDI1</text>
<text x="131.3" y="106.3">DDI2</text>
<text x="145.6" y="103.2">SDMMC1</text>
<text x="145.6" y="121.9">SDMMC2</text>
<text x="127" y="128.7">NC's</text>
<text x="145.6" y="135.6">SDMMC3</text>
</g>
</svg>
